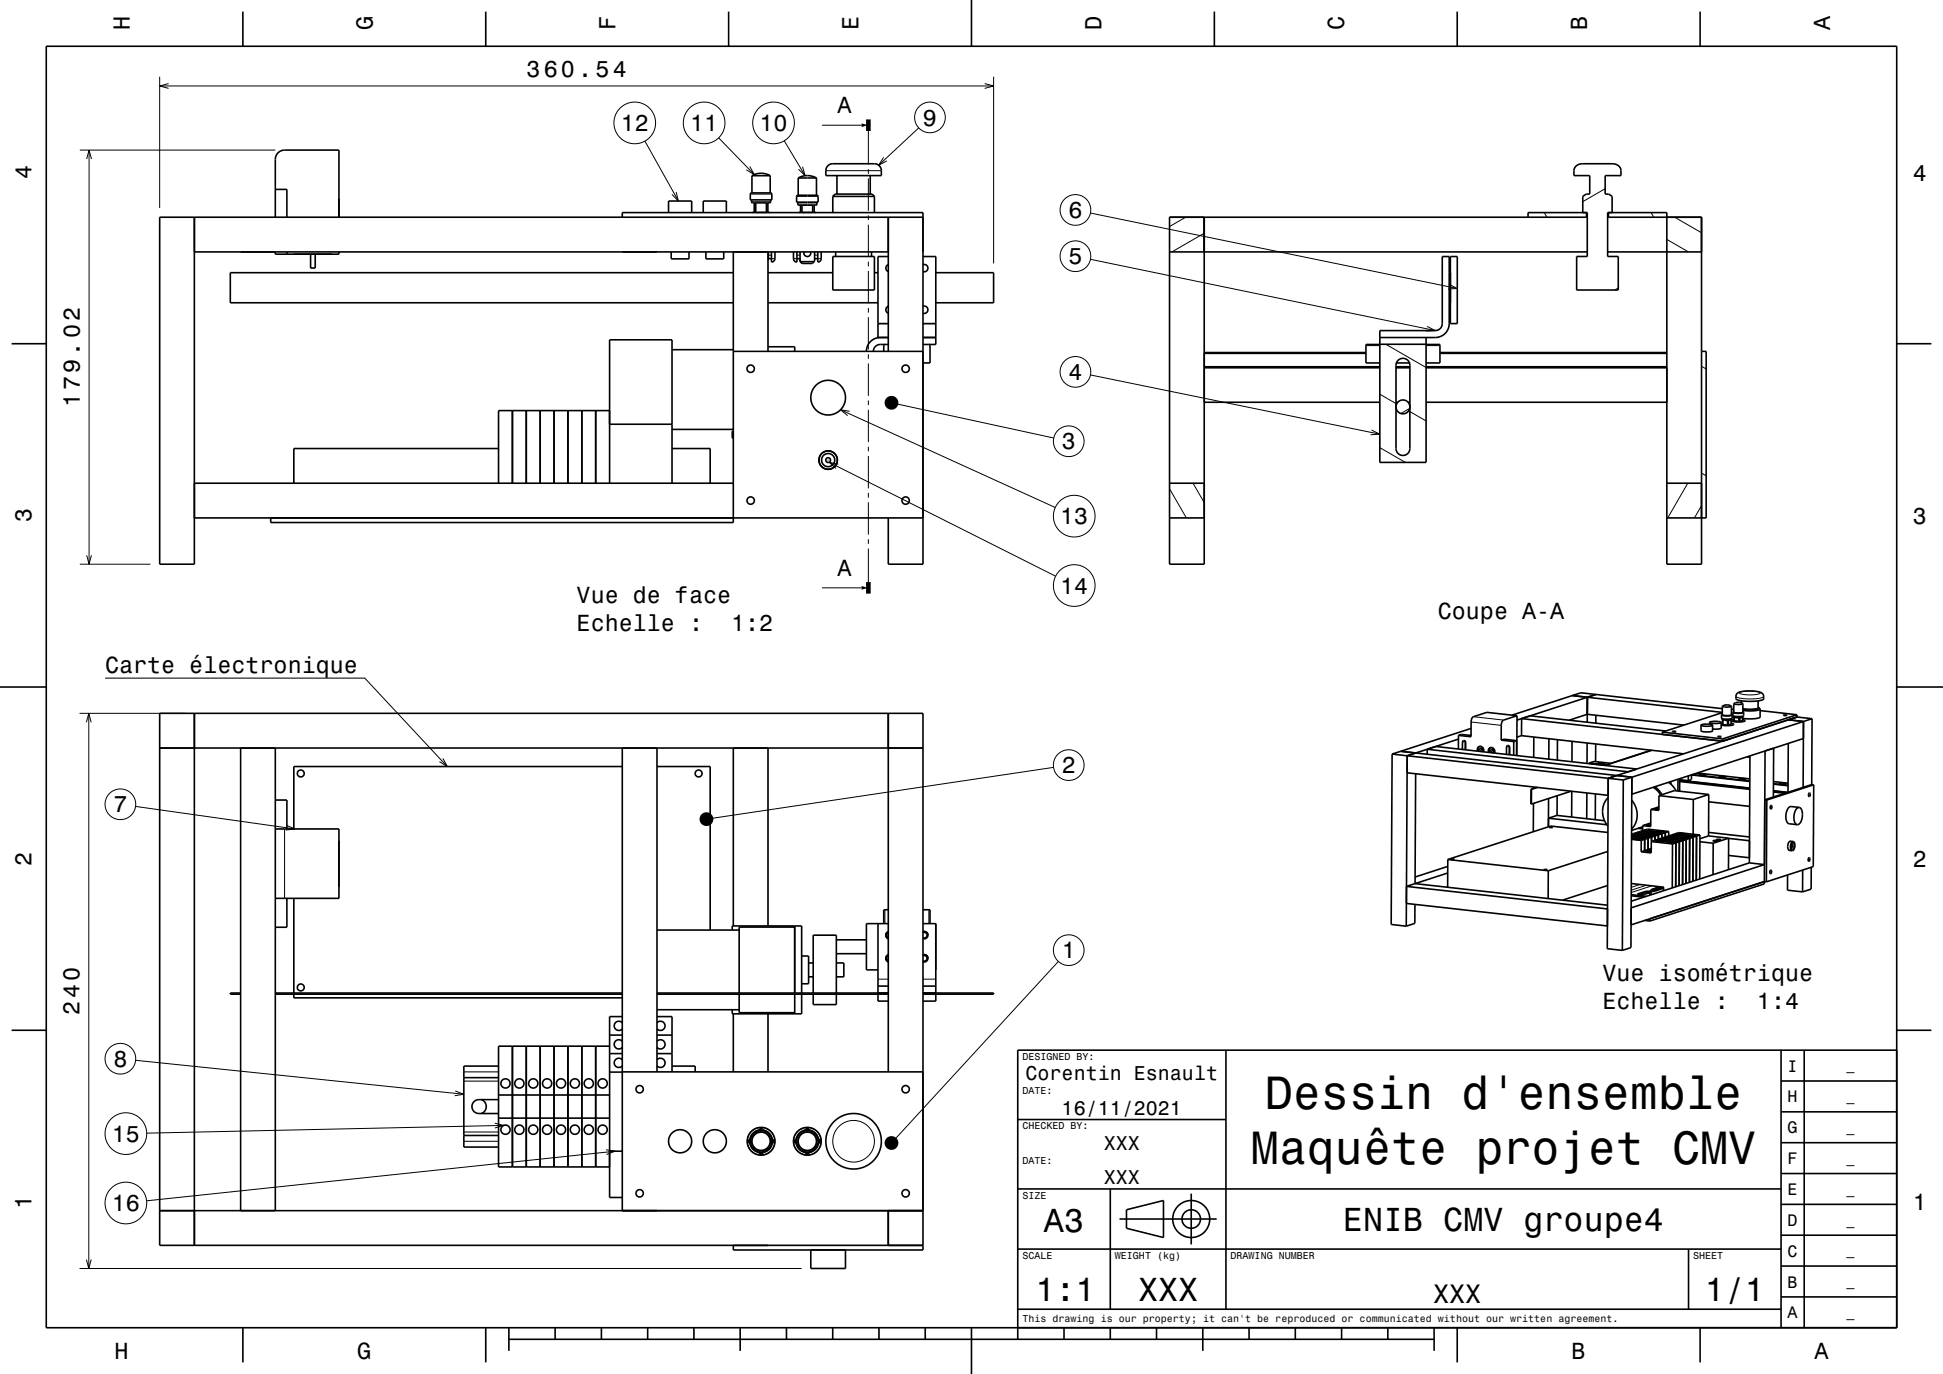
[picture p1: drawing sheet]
<svg xmlns="http://www.w3.org/2000/svg" width="420mm" height="297mm" viewBox="0 0 420 297" stroke-linecap="round" stroke-linejoin="round" font-family="sans-serif">
<g fill="none" stroke="#000" stroke-width=".22">
<path d="M34.5 16.6v28.4M34.5 18.6h180.3M36.4 18.1l-1.9 .5 1.9 .5M212.9 18.1l1.9 .5-1.9 .5M214.8 16.6v40.3M17.3 32.4h42.2M18.7 34.4l.6-2 .5 2M19.3 32.4v89.6M139.4 30.5l7.2 13M155.3 29.8l7.7 7.9M162.1 36l.9 1.7-1.7-1M169.5 30.4l4.5 7.6"/>
<path d="M173.5 36l.5 2-1.4-1.4M177.7 27.1h8.6M178.5 36.9h12M187.7 28.3v7.3M187.7 36.6v1M187.7 38.6v7M191 34l-1.1 1.7 1.8-.9M198.6 27.6l-8.7 8.1M146.2 41.5l.4 2-1.4-1.5M162.2 42h4.6M162.4 43.6h4.2M166.1 55.2h.7"/>
<path d="M166.8 55.9h.7M171.5 55.9h.8M172.2 42.5h4.6M172.3 55.2h.6M172.4 44.1h4.2M176.1 55.2h.7M176.8 55.9h.7M187.7 46.6v1M187.7 48.6v7M187.7 56.6v1M187.7 58.6v7M235.7 46.1l79.3 16.3"/>
<path d="M235.7 56.1l74.6 15.4M256.3 47l-3.5 2M260.3 50.4l-7 4.1M333.8 46l.6 1M347 40.8l-4.9 2.8M356.9 46l.6 1M360.3 51.8l4.7 2.7M362 47l5.8 3.3M187.7 66.6v1M187.7 68.6v7M187.7 76.6v1M187.7 78.6v7"/>
<path d="M189.8 70h2.2M199.5 70h2.8M295.3 74.7h3M299.6 74.4l8.7 5M308.3 74.7h3M308.5 70.6l1.8 .9-2 .1M313.2 61.5l1.8 .9-2 .1M313.5 63.3l-.2 .5M349.8 62.3l-.8 .4M367.8 79.2l1 .6M179 99.5h.1M179.2 99.9l49 24.6"/>
<path d="M181.7 88.6l46.4 21.1M183.7 88.9l-2-.3 1.5 1.2M187.7 86.6v1M187.7 88.6v7M187.7 96.6v1M187.7 98.6v7M192.7 87.1l35.1 7.6M235.7 81l62.6 12.9M296.5 93l1.8 .9-2 .1M298.3 85.2l3.5 2M298.3 96.8l5.5 3.2M304.7 88.3l-1.9 1.1"/>
<path d="M304.8 89l3.5 2M181.2 100.3l-2-.4 1.5 1.4M187.7 106.6v1M187.7 108.6v7M187.7 116.6v1M187.7 118.6v7.2M252.8 105.6l3.6 6.4M257.9 104.5l2.4 4.1M364.8 104.5l-4.3 7.5M367.8 102.3l1 .5M367.8 109.3l-1.5 2.7M17.3 122h15.2"/>
<path d="M18.7 120l.6 2 .5-2M177.7 127.1h8.6M17.2 154.2h22.8M18.7 156.1l.5-1.9 .5 1.9M19.2 154.2v120M22.7 146.6h56.2l17.8 19.1M318 156.1l6.5 .7M318.5 154.9l6.5 .8M372.1 154.6l1.1 .2 1.2-.2M372.2 155.4l1.2 .2 .9-.2M372.3 156.7h.1M372.3 154.4a.78 .78 0 0 0 1 .3l.9-.1 .1-.2"/>
<path d="M372.4 156.7l.6 .2M372.6 156.6l.6 .1M374.1 156.6l-.3 .1M374.3 156.7l-.6 .1M374.6 154l1.1 .3 1.2-.2M374.7 154.9l1.2 .2 .9-.2M374.8 155.9h.1M374.8 153.9a.78 .78 0 0 0 1 .2l.8-.1 .1-.1M374.8 155.9l.7 .2M375 155.8l.7 .1M375.2 150.5a7.1 7.1 0 0 0 4.5 .5l1.2-.2 .3-.3M376 149.7a6.6 6.6 0 0 1 4.5 .1 6.3 6.3 0 0 1-4.5 0z"/>
<path d="M376.6 155.8l-.3 .1M376.7 155.9l-.6 .1M29.3 174.3l34.5 4.9M61.5 179.2v15M61.9 178.4l1.9 .8-2 .2M95.7 163.9l1 1.8-1.7-1.1M227.7 165.9l-75 11.2M316.7 160.2l-.6 .2M326.2 161.3l-.6 .2M191.3 196.6v3M200.8 196.6v3M354.1 193.2v.1"/>
<path d="M354.5 191.2l-1.9 .6M355.6 192.7v.3M355.9 191.4l-3.3 1M357.1 191.5l-4.5 1.4M357.2 192.2v.1M357.7 192.6l-.8 .3M358.7 191.7v.1M359.1 191.7l-1.9 .6M387.2 182.9l.1 .2M387.3 182.6l-.1 .2M387.5 182.9h.1M189.8 211.6h2.2"/>
<path d="M199.5 211.6h2.8M228.8 207.8l-36.1 39.3M29.3 229.2l71 7.3M98.4 235.8l1.9 .7-2 .3M100.3 233.7h7.5M100.3 231.7h7.5M100.3 244.7h7.5M100.3 246.7h7.5M106.9 242.8l2 .5-1.9 .5M108.9 243.3l-77.2 1.6M131 248.5l2 .3-1.9 .8M133 248.8l-101.3 10.8"/>
<path d="M162 246.5l-.2 .2 .2 .2M164.3 249.2l.2 .2 .2-.2M164.3 244.2l.2-.2 .2 .2M167 246.5l.2 .2-.2 .2M172 246.5l-.2 .2 .2 .2M174.3 249.2l.2 .2 .2-.2M174.3 244.2l.2-.2 .2 .2M177 246.5l.2 .2-.2 .2M17.2 274.2h156.1M18.7 272.3l.5 1.9 .5-1.9"/>
<circle cx="137.2" cy="26.6" r="4.5"/>
<circle cx="152.2" cy="26.6" r="4.5"/>
<circle cx="167.2" cy="26.6" r="4.5"/>
<circle cx="201" cy="25.4" r="3.3"/>
<circle cx="232.5" cy="45.4" r="3.3"/>
<circle cx="232.5" cy="55.4" r="3.3"/>
<circle cx="231" cy="95.4" r="3.3"/>
<circle cx="232.5" cy="80.4" r="3.3"/>
<circle cx="232.2" cy="111.6" r="4.5"/>
<circle cx="232.2" cy="126.6" r="4.5"/>
<circle cx="26" cy="173.9" r="3.3"/>
<circle cx="231" cy="165.4" r="3.3"/>
<circle cx="231" cy="205.4" r="3.3"/>
<circle cx="26" cy="228.9" r="3.3"/>
<circle cx="27.2" cy="245" r="4.5"/>
<circle cx="164.5" cy="246.7" r="2.07"/>
<circle cx="164.5" cy="246.7" r="2.98"/>
<circle cx="174.5" cy="246.7" r="2.98"/>
<circle cx="174.5" cy="246.7" r="2.08"/>
<circle cx="184.5" cy="246.7" r="4.5"/>
<circle cx="27.2" cy="260" r="4.5"/>
</g>
<g fill="none" stroke="#000" stroke-width=".35">
<path d="M10 10h400v277h-400zM52.5 2.5v7.5M105 2.5v7.5M157.5 2.5v7.5M210 0v10M262.5 2.5v7.5M315 2.5v7.5M367.5 2.5v7.5M162.5 38a4 4 0 0 1 4 0M162.5 38v3.7M162.5 38h4M166.5 38v3.7"/>
<path d="M172.5 38.5a4 4 0 0 1 4 0M172.5 38.5h4M172.5 38.5v3.7M176.5 38.5v3.7M178.9 35.9l.6-.4 .5-.1h9a1.5 1.5 0 0 1 1.5 1.5v1.1h-12l.1-1.5zM180.9 38v4M188.1 38v4M42 47v75h-7.5v-75h165M42 54.5h150M59.5 47v-12.6a2.01 2.01 0 0 1 2-2h11.8v14.6M59.5 54.5v.4h13.8v-.4M59.5 40.9h2.5v6.1"/>
<path d="M62 54.5v.4M67.1 54.9v3h1v-3M134.5 47v-1h65v76h-7.5v-10M144.5 46v-2.5h5v2.5M145.1 54.5v1.5h3.8v-1.5M152 46v-2.5h5v2.5M152.6 54.5v1.5h3.8v-1.5M158.5 58.9h-108.7v6.5h108.7M158.5 54.5v58.5h-100v-1M162.2 41.8l4.4-.1 .2 .3v1.2h-4.6zM162.4 43.2l.1 .6 .9 .1M162.6 46h.3"/>
<path d="M163 43.9v2.1M163.4 43.9v2.1M163.4 43.9h2.3M163.5 46h2M165.7 43.9v2.1M166 43.9v2.1M166 58.9h14M166 54.5v21.5M166.1 55.9h.7M166.1 46h.3M166.1 54.5l-.1 1.7M166.6 43.2l-.1 .6-.8 .1"/>
<path d="M166.8 54.5v2.2l.4-.2 .3-.4v-1.6M171.5 54.5l.1 1.6 .3 .4 .4 .2v-2.2M172.2 42.3l4.4-.1 .2 .3v1.2h-4.6zM172.3 55.9h.6M172.4 43.7l.1 .6h.9M172.6 46h.3M172.9 55.9l.1 .7M172.9 54.5v2l.5 .5M173 56.6h3M173 56.6l.4 .4M173 44.3v1.7M173.4 44.3h2.3"/>
<path d="M173.4 44.3v1.7M173.5 46h2M173.8 54.5a.75 .75 0 0 0 .7 1 .75 .75 0 0 0 .7-1M175.7 44.3v1.7M176 44.3v1.7M176.1 55.9h.7M176.1 46h.3M176.1 54.5v2l-.5 .5h-2.2M176.6 43.7l-.1 .6h-.8M176.8 54.5v2.2l.4-.2 .3-.4v-1.6M180 55.4h9v7.3h-9zM180 42.5v3.5"/>
<path d="M180 42.5h9M180 42.5l.5-.5h8l.5 .5M180.6 54.5v.9M188.4 54.5v.9M189 58.9h.8M189 42.5v3.5M192 57.2a.8 .8 0 0 0-.5 .8 .8 .8 0 0 0 .5 .7M192 47v29M192 55.5h-2.2v17.5h2.2M199.5 57.2a.8 .8 0 0 1 1.1 .8 .8 .8 0 0 1-1.1 .7M199.5 55.5h2.8v19h-2.8M202.3 58.9h12.5v6.5h-12.5"/>
<path d="M252.8 54.5h90.3M260.3 47v75h-7.5v-75h90.3M313.3 58.9h.2M313.5 55.5h1.5v14.5h-1.5zM330.3 47v-1h12.8v9.4h-2.3v7.3h9v-7.3h-2.3v-9.4h12.8v76h7.5v-75h-20.3M342.1 46v-3.5l.2-.1a1.67 1.67 0 0 1 1.3-.4v-4h-3.4v-1.1a1.69 1.69 0 0 1 1.9-1.5h6.4a1.73 1.73 0 0 1 1.9 1.5v1.1h-3.4v4a1.68 1.68 0 0 1 1.5 .5v3.5M342.9 46v1M347.5 54.5h20.3M347.7 46v1M2.5 74.3h7.5M145.3 75.6h13.2M158.5 76h41"/>
<path d="M166 75h5.8v1M166 65.4h23.8M189.8 70h2.2M190.3 73a3 3 0 0 0-3 3M191.3 74.5l-.3 .2v1.3M192 66.2a.8 .8 0 0 0-.5 .8 .8 .8 0 0 0 .5 .7M192 74.5h-1.7a1.5 1.5 0 0 0-1.5 1.5M199.5 66.2a.8 .8 0 0 1 1.1 .8 .8 .8 0 0 1-1.1 .7M199.5 70h2.8M199.5 73h2.8M200.8 74.5l.2 .2v3.8h-1.5M260.3 79.5h38"/>
<path d="M260.3 79.3h38M260.3 76.2h35M260.3 76.4h35M298.3 73h12a3 3 0 0 0 3-3v-14.5h-1.5v14.5a1.5 1.5 0 0 1-1.5 1.5h-12v28.5h10v-27M298.3 74.5h-3v4h3M298.3 74.4h10M301.8 79.5h3M301.8 79.3h3M301.9 78.5h2.8M302.2 77.9a1.5 1.5 0 0 1 1.7-.3 1.5 1.5 0 0 1 .9 1.4v18a1.5 1.5 0 0 1-1.5 1.5 1.5 1.5 0 0 1-1.5-1.5v-18v-.5zM308.3 74.5h3v4h-3M308.3 79.5h52"/>
<path d="M308.3 79.3h52M311.3 76.2h49M311.3 76.4h49M313.3 65.4h.2M367.8 76h1v36h-8.5M410 74.3h7.5M107.8 97h-44.3v7.5M110.8 88.8v15.7M113.8 88.8v15.7M116.8 88.8v15.7M119.8 88.8v15.7M122.8 88.8v15.7"/>
<path d="M125.8 88.8v15.7M128.8 88.8v15.7M131.8 91.7h13.5M131.8 88.8h-24v15.7M145.3 92.8h13.2M145.3 97h8.2v7.5M158.5 93.2h-.2v1.5h.2M260.3 87h38M301.8 87h.3M304.4 87h.4M308.3 87h52M42 112h157.5"/>
<path d="M42 104.5h116.5M131.8 104.5v-31h13.5v31M252.8 112h7.5M252.8 104.5h7.5M360.3 104.5h7.5M0 148.5h10M42 154.2v115M192 154.2v77.5M315.3 159.8l-11.1 3.6-.2 36.8M315.3 159l-.1 2.9M315.3 159l.6-.2 2.1 .2M318 158.9l-.3 .1"/>
<path d="M318 157.5l-17.1 5.5M324.5 160l2.7 .3M324.5 160l.6-.2 2.7 .3M327.9 154.7l-6.5-.7-2.9 .9-.5 .8v3.6l-2.7-.3M327.9 154.7l-3.1 1.2-.3 .8v3.3M327.9 154.7v8.6M328.9 159l-1 .3M328.9 159l35 3.9M328.9 159v-3.7l43.5 4.9v-.5M330.8 154.7l29.3 3.3M331.6 159.3l-.1 4.4M334.8 159.7v4.4"/>
<path d="M336.7 159.9l-.1 4.4M339.2 155.7l3.9-1.3 20.9 2.3M339.8 155.5v.3M339.9 150.4l32.4 3.6M343.1 150.7v5.4M345 154.6v1.7M345 150.1l-17.1 5.6M359.3 158.3l13.1 1.4M359.3 158.3v.4M361.5 158.1h.8zM367.7 156.7v1.3a3.4 3.4 0 0 0 2.5 0v-1.2M367.7 156.7a3.4 3.4 0 0 0 2.5 .1"/>
<path d="M367.7 156.7a3.5 3.5 0 0 1 2.5 .1M369.6 156.1a3.4 3.4 0 0 0 2.5 .1M369.6 156.1a3.5 3.5 0 0 1 2.5 .1M369.6 156.1v.5M371.3 159.2h.8zM372.1 156.2l-.1 1.3-1.8 .1M372.2 155.3a.53 .53 0 0 0 .8 .4h.4M372.3 156.7v-.2v.3M372.3 154.4l-.2 .2v.7l1.3 .1 1-.1v-.7l-.1-.2M372.3 154l-13 4.3M372.3 153.2l-30.6-3.4-14.9 4.8M372.3 152.7v1.8l1 .2 1-.2v-1.8"/>
<path d="M372.3 152.7l1 .1 1-.1M372.3 152.7l1-.3 1 .3M372.3 156.4h-.2M372.3 155.6l.1 1.2 .1-.2 .9 .3v-1.2M372.4 155.6v1.1M373.5 155.7h.1M373.5 155.7h-.1M373.6 155.7v1.2M373.7 156.8v.1M374.2 156.4l.5 .1a.49 .49 0 0 1-.6 .3l-2-.1M374.2 155.6v1M374.3 156.8l-.1-.2-.5 .2"/>
<path d="M374.3 153.4h.1M374.3 155.3a.55 .55 0 0 1-.8 .4M374.7 154.8l.1 .2 1.1 .2M374.8 155.9v-.2v.3M374.8 153.8l-.2 .2 .1 .8 1 .1 1.1-.1M374.8 153.2l-.5 .2M374.8 152.1v1.8l.9 .2 1-.2 .1-1.8M374.8 152.1l.9 .2 1.1-.2M374.8 152.1l.9-.3 1.1 .3M374.8 155.5l-.6 .2a3.6 3.6 0 0 0 3 0l-.5-.1M374.8 155v1l.2-.2 .9 .3M374.9 155v.9"/>
<path d="M375.6 149.8a7.4 7.4 0 0 1 5.3 0l.3 .4v.9a6.8 6.8 0 0 1-4.4 .4l-1.5-.4v-.8zM375.9 155.2h.1M375.9 155.2v.9M376.1 155.2v.8M376.1 155.2h-.2M376.1 156h.1M376.4 151.5v.4M376.7 155v.8M376.7 156l-.1-.2-.5 .2M376.7 153.9l.2 .1v.7l-.1 .1M376.8 154.8l-.2 .2-.5 .2M380 152.9h.2"/>
<path d="M380 151.5v1.5a5 5 0 0 1-3.3 .2M380.2 152.9l.3 .4M380.2 152.9v.1a2.97 2.97 0 0 1-2.5 .4l-1-.1M380.5 153.3v1.7a6 6 0 0 1-3.8 .3M380.5 153.3a5.8 5.8 0 0 1-3.8 .3M380.5 153.6l7.9 .9M385.5 154.6h.8zM388.4 155l-1.8 .6 3.2 .4M388.4 155l-40.8 13.2-.2 36.9 3.3 .3M388.4 155l3.3 .4M388.4 154.5l-16 5.2M388.4 154.5v.5"/>
<path d="M389.8 159.6l-37.1 12.1v-3.7M389.8 156l-38.9 12.6M389.8 156v14.2M391.7 155.4l-.1 14.2M391.7 155.4l-1.9 .6M410 148.5h10M34.5 161.7h165M52 161.7v100M59.5 179.2h13.8v15h-13.8M59.5 161.7v100M59.5 172.9h2.5v6.3M134.5 161.7v100"/>
<path d="M134.5 165.7h-71v13.5M142 165.7h11.5v35.3M142 161.7v70M158.5 161.7v38.4M166 161.7v38.4M300.9 163l50 5.6M300.9 163l-.2 36.8 3.3 .4M302.8 162.4l49.9 5.6M304.2 167l43.4 4.9M306 167.3l-.1 23.7 41.6 4.7M308.5 163v-1l43.5 4.8M310.4 161.4l43.4 4.8"/>
<path d="M316.1 162v-1.6l.3-.3h.2l.2 .4v1.6M316.7 160.2v1.9M319.4 162.4a.74 .74 0 0 1 .6-1.1 .74 .74 0 0 1 .7 1v.2M319.9 161.3l-.4 .6 .1 .5M320.3 161.7l.2 .6M320.4 161.8l.2 .4M321.8 162.6a.74 .74 0 0 1 .6-1 .74 .74 0 0 1 .7 1v.2M322.3 161.6l-.4 .5 .1 .6M322.7 162l.2 .5M322.8 162l.1 .4M325.6 163.1v-1.6l.3-.4 .2 .1 .2 .4v1.5M326.3 161.3v1.8"/>
<path d="M327.2 160.3v2.9M327.8 160.1v3.2M327.8 160.1l-.6 .2M330.9 170.6v3.2h.1M330.9 170.6h.1M331 170.6v3.2M331.5 173.7l-.1 6.1M331.5 170.1v.3M332.2 170.2l-1.3 .4M332.3 170.2l-1.3 .4M334.7 172.6v6.1M334.9 178.8h.7z"/>
<path d="M336.6 176.3l-1.9 .6 12.6 1.4M336.6 176.3l10.2 1.1M336.6 172v4.3M339.6 171l-8.6 2.8M339.8 171l-.1 5.6M339.8 160.2v4.5M343 171.4v5.6M343.1 160.6v4.4M343.5 165v.1M343.5 165l3.4 .4M343.5 164.9v.1M343.5 164.9l1.1-.3 3.6 .4"/>
<path d="M343.5 164.9l3.7 .4M344.9 171.6l-.1 5.6M344.9 160.8v3.8M345.5 165h1.4a1.07 1.07 0 0 1-1.3 .1zM347.6 179.9l-12.4-1.3-22.2 7.2M347.6 172.4a4.6 4.6 0 0 0 0 6.2M350.9 168.6l-.2 36.8M352.7 173a4.6 4.6 0 0 1 0 6.2M352.7 168l-.2 36.8-1.8 .6M353.9 179.9l4.6 .6v.9M353.9 179.9l-.7 .3M354.1 179.1l1 .1"/>
<path d="M354.6 179.7l4.6 .5v1M355.1 178.7l-2.4 .8M355.1 178.5v1.1M355.4 179.5l4.6 .5M356.8 178.3l-.9 .1 .9 .1M356.8 178.1l-.1 .1h.1M356.8 177.9l-1.7 .6M356.8 175v3.7l-1.7-.2M356.9 162.2l-10.1 3.2M357.1 162.2l-10.2 3.3M357.3 170.2l.9 .7 .8 1M357.7 170.1l.8 .7 .7 1"/>
<path d="M358 180h1zM358.6 174.9h-.9l.9 .1M358.6 174.6l-.1 .1h.1M358.6 174.4l-1.8 .6M358.6 172l7.4 .8M358.6 172v3.2l-1.8-.2M358.8 179.7h1zM360 180v.9M360 180l-2.3 .7M360.7 169.1l.9 .8 .7 1M360.7 179.7l-4.6-.5-2.2 .7M360.7 179.7v1"/>
<path d="M360.7 179.7l-.7 .3M361.2 168.9v.6M362.7 168.4v2.6M363.1 168.9l15.1 1.7M363.1 168.7l15.1 1.7M363.1 168.6l15.1 1.7M363.1 168.5l1.8 .2M363.1 168.3v2.7M365 167.7l-.1 1M365.6 167.5l12.6 1.4M365.6 167.5v1l-.7 .2M365.8 167.4l12.4 1.4"/>
<path d="M366 172.8v7.5M366.9 167.1l11.3 1.3M367.2 167.4h1.5a1.05 1.05 0 0 1-1.3 .1zM367.4 166.9v.3M369.3 179.9l8.9 1M369.4 173.3l8.8 1M369.4 171.7l-.1 9M369.4 171.7l-3.4 1.1M369.4 171.7l-7.5-.8-3.3 1.1M371.6 167.9h1.4a.98 .98 0 0 1-1.1 .1zM375.9 168.4h1.4a1.08 1.08 0 0 1-1.3 .1zM377.6 163.6l.7 .1"/>
<path d="M378.3 163.4l-.2 23.1M381.5 162.3l-.1 28.8-24.7 8M381.9 172.9l-.1 17.7M382.8 174.1h.1l.1 .3-.2 .5-.2-.3zM383.3 171.2l2.5 .3M383.3 171l3 .3M383.3 170.9l3.2 .4M383.4 169.4l3.1 .3M383.4 169.5l3.1 .4M383.4 168.9l3.1 .4M383.4 161.7l-.1 10.6M384.6 169.4l1.4-.1a1.07 1.07 0 0 1-1.3 .2z"/>
<path d="M386.6 160.7l-.1 10.6M388.9 174.5l-1.7-.2a2.11 2.11 0 0 0-1.1 2.6 1.2 1.2 0 0 0 .7 1.2l1.7 .2M388.9 174.5a2.11 2.11 0 0 0-1.1 2.6 1.2 1.2 0 0 0 .7 1.2M388.9 174.5a2.18 2.18 0 0 1 .5 2.9 1.08 1.08 0 0 1-.9 .9M391 171.4h.2l.1 .3-.2 .5-.2-.3zM391.6 169.6l-10.1 3.3h.4M391.6 169.6h.5M392.1 169.6l-.1 17.7-10.2 3.3M392.1 169.6l-10.2 3.3M62 194.2v6.2h-2.5M63.5 194.2v20.4M189.8 199.6v15"/>
<path d="M192 196.6h-1v3M192 199.6h-4.7v10h2.5M199.5 196.6h1.5v3M199.5 199.6h2.8v15M304 195.3l43.5 4.9M305.9 195.5l-.1 4.1-1.8 .6M312.9 188.7l-8.9 2.9 43.5 4.9M312.9 187.3l-7 2.3M313 185.8l21.7 2.4M313 185.8l-.1 6M313.6 185.7h.8zM333.7 188h.8z"/>
<path d="M334.7 188.2v6M347.5 191.4l-9.7 3.2M347.5 184l-12.8 4.2M352.6 193.6l2.7 .3M352.6 193.4l3.3 .4M352.6 191l7 .8M352.7 181.4l2.1 .3M352.7 180.8l3.6 .4-.1 2.4 .7 .1M352.7 181.1l2.8 .3v2.5M352.7 180.5l4.3 .4M353.2 180.2l-.5 .1M353.2 180.2l4.5 .5"/>
<path d="M353.6 181.4h1zM354.3 181.2h1zM354.3 193.4h.9M354.8 181.7v2.4M355.1 180.9h.9zM355.5 183.9l1.4 .1M355.5 183.9l-.7 .2M355.5 199l1.2 .1M355.8 180.7h1zM356.5 180.4l1 .1zM356.7 198.6v.5M356.7 192.7h-1.1l-1.6 .6 1.3 .1 1.4-.5h-1l-1.4 .5"/>
<path d="M356.9 183.4l-1.4 .5M356.9 181.9v2.5l-2.1-.3M356.9 181.9l4.6 .5M357 180.9l-2.2 .8M357 180.9v1M357 192.3l-.3 .3v.9M357 192.3l.8 .1M357.1 192.3h.1M357.3 180.2h1zM357.7 181.7l-.8 .2M357.7 181.7l4.6 .5-.1 9.5M357.7 180.7l-.7 .2"/>
<path d="M357.7 180.7v1M357.8 192.6h-.7l-.2 .1v.7M357.8 192.4v.2M357.9 181.9h1zM358.4 181.4l4.6 .5M358.7 181.6l.9 .1zM358.8 191.7l-1.7 .6M359 191.7l-2 .6M359.2 181.2l-1.5 .5M359.2 181.2l4.6 .5M359.4 181.4h1zM359.6 192l-1.8 .6"/>
<path d="M359.6 191.8l-1.8 .6M359.6 191.8v.7M359.9 180.9l-.7 .3M359.9 180.9l4.6 .6-.1 9.5M360.1 181.2h1zM360.7 180.7l4.5 .5v9.5M360.7 180.7l-.8 .2M360.9 180.9l1 .1zM361.4 180.5l4.6 .5M361.5 182.4v9.5M361.6 180.7h1zM362.1 180.2l.8-.2 4.6 .5"/>
<path d="M362.1 180.2l4.6 .5M362.1 180.2l-1.4 .5M362.4 180.4l1 .1zM363 181.9v9.5M363 181.9l-1.5 .5M363.1 180.2h1zM363.8 181.7l-.1 9.5M363.8 181.7l-.8 .2M366 181l-.1 9.5M366 181l-2.2 .7M366.7 180.7v9.5M366.7 180.7l-.7 .3"/>
<path d="M367.5 181.9l2.8 .4M367.5 180.5l-.1 9.5M367.5 180.5l-.8 .2M369.3 180.7l-1.8 .6M369.3 180.7l4.4 .5M370.3 181.7l1 .1zM370.3 182.3v6.8M371 181.5h1zM373.6 184.9l4.6 .5M373.7 181.2l4.5 .5M373.7 181.2l-.1 6.8M373.7 181.2l-3.4 1.1"/>
<path d="M378.1 186.5l-25.5 8.3M378.1 186.5l3.3 .4-28.8 9.3M381.8 190.6h-.4l-28.8 9.3M382.7 188.1h.1l.2 .3-.3 .5-.1-.4zM386.4 189.1v3.3l3.2 .4M386.7 183.8l.7 .1M387 181.8l.6 .1M387.1 181.9a1.23 1.23 0 0 0-.4 1.8l.2 .1M387.2 182.6a.28 .28 0 0 1 .3 .3 .28 .28 0 0 1-.3 .2M387.4 182.3l.1-.1a.74 .74 0 0 1 .2 1.3l-.3 .1a.9 .9 0 0 1 0-1.3zM387.6 181.9a1.25 1.25 0 0 0-.2 2M387.6 181.9a1.25 1.25 0 0 1-.2 2"/>
<path d="M389.7 188.1l-.1 4.7M391 185.4h.1l.1 .3-.2 .5-.2-.3zM391.5 187.5v4.7l-1.9 .6M52 214.6h-2.2v.3h2.2M59.5 214.9h75M59.5 214.6h75M63.5 214.9v.8h71M134.5 219.7h-2.7v39.1h2.7M142 219.7h3.3v12M142 201h17.8M142 218.3h17.8M142 214.9h50"/>
<path d="M142 214.6h50M158.3 201v-.9h15v14.5M158.5 219.1v12.6M159.8 214.9v4h12M166 219.1v12.6M171.8 200.1v14.5M171.8 214.9v4.2M171.8 200.4h-12v14.2M173.3 214.9v4.2h-15v-.8M173.3 206.7h1.5v5.9h-1.5M174.8 208.1h1M174.8 211.1h1"/>
<path d="M175.8 214.9v2.2h5v-2.2M175.8 214.6v-12.5h5v12.5M180.8 203.1h6.5M180.8 206.1h6.5M180.8 208.1h1.6v3h-1.6M189.8 214.9v1.5h2.2M189.8 213.1h2.2M192 206.6a.61 .61 0 0 0-.3 .5 .61 .61 0 0 0 .3 .6M192 201.6a.62 .62 0 0 0-.3 .5 .62 .62 0 0 0 .3 .6M192 206.4a.8 .8 0 0 0-.5 .7 .8 .8 0 0 0 .5 .8M192 201.4a.8 .8 0 0 0-.5 .7 .8 .8 0 0 0 .5 .8M199.5 201.6a.62 .62 0 0 1 .9 .5 .62 .62 0 0 1-.9 .6"/>
<path d="M199.5 206.6a.61 .61 0 0 1 .9 .5 .61 .61 0 0 1-.9 .6M199.5 214.6h15.3v.3h-15.3M199.5 213.1h2.8M200.6 207.1l-.3-.6-.8-.1a.8 .8 0 0 1 1.1 .7 .8 .8 0 0 1-1.1 .8M200.6 202.1l-.3-.6-.8-.1a.8 .8 0 0 1 1.1 .7 .8 .8 0 0 1-1.1 .8M202.3 214.9v1.5h-2.8M2.5 222.7h7.5M100.3 232.9h7.5M104.1 237.7a1.6 1.6 0 0 1 1 1.5 1.6 1.6 0 0 1-1 1.5M107.8 237.7h-4.3a1.5 1.5 0 0 0-1.5 1.5 1.5 1.5 0 0 0 1.5 1.5h4.3M107.8 230.4h-7.5v17.5h7.5M107.8 236.7h24"/>
<path d="M110.8 226.1v26.1M113.8 226.1v26.1M116.8 226.1v26.1M119.8 226.1v26.1M122.8 226.1v26.1M125.8 226.1v26.1M128.8 226.1v26.1M131.8 226.1h-24v26.1h24M131.8 231.7h2.7M131.8 227.7h2.7M131.8 223.7h2.7M134.5 229.1a1 1 0 0 0-1.4-.1 1 1 0 0 0 0 1.5 1 1 0 0 0 1.4-.1"/>
<path d="M134.5 225.1a1 1 0 0 0-1.4-.1 1 1 0 0 0 0 1.5 1 1 0 0 0 1.4-.1M134.5 221.1a1 1 0 0 0-1.4-.1 1 1 0 0 0 0 1.5 1 1 0 0 0 1.4-.1M134.5 231.7h65M142 229.1a1 1 0 0 1 1.5-.1 1 1 0 0 1 0 1.5 1 1 0 0 1-1.5-.1M142 225.1a1 1 0 0 1 1.5-.1 1 1 0 0 1 0 1.5 1 1 0 0 1-1.5-.1M142 221.1a1 1 0 0 1 1.5-.1 1 1 0 0 1 0 1.5 1 1 0 0 1-1.5-.1M142 227.7h3.3M142 223.7h3.3M145.3 230.4h5v1.3M265 227v56M385 233.7h25M385 227v60"/>
<path d="M390 227v60M410 222.7h7.5M410 227h-190v62.5M100.3 245.4h7.5M107.8 241.7h24M131.8 248.8h2.7M162 246.3v.8l-.4-.4zM164.5 249.2h.4l-.4 .4M164.5 243.8l.4 .4h-.8zM164.5 249.2h-.4l.4 .4M164.5 243.8v.2M164.5 249.4v.2"/>
<path d="M167 246.3l.4 .4-.4 .4zM171.6 246.7l.4-.4v.8zM174.5 249.2h.4l-.4 .4M174.5 243.8l.4 .4h-.8zM174.5 249.2h-.4l.4 .4M174.5 243.8v.2M174.5 249.4v.2M177 246.3l.4 .4-.4 .4zM220 257h165M220 242h45M240 257v26M257.5 258v11"/>
<path d="M385 253.7h25M385 247h25M385 240.3h25M34.5 261.7h165M158.5 269.2v1h41v-116h-165v115h165M175.3 270.2v4h7.5v-4M192 261.7v7.5M220 270h165M242 263.5h21M243.5 261.5l8-2v8l-8-2zM365 270v13M385 273.7h25"/>
<path d="M385 267h25M385 260.3h25M52.5 287v7.5M105 287v7.5M110 289.5h200M110 287v5M120 287v2.5M130 287v2.5M140 287v2.5M150 287v2.5M160 287v5M170 287v2.5"/>
<path d="M180 287v2.5M190 287v2.5M200 287v2.5M210 287v10M220 283h165M230 287v2.5M240 287v2.5M250 287v2.5M260 287v5M270 287v2.5M280 287v2.5M290 287v2.5"/>
<path d="M300 287v2.5M310 287v5M315 287v7.5M367.5 287v7.5M385 280.3h25"/>
<circle cx="162.3" cy="79.7" r=".8"/>
<circle cx="195.8" cy="79.7" r=".8"/>
<circle cx="179" cy="99.5" r="2"/>
<circle cx="179" cy="99.5" r="1.42"/>
<circle cx="179" cy="86" r="3.8"/>
<circle cx="179" cy="99.5" r="1.98"/>
<circle cx="179" cy="99.5" r=".52"/>
<circle cx="303.3" cy="88" r="1.5"/>
<circle cx="162.3" cy="108.2" r=".8"/>
<circle cx="195.8" cy="108.2" r=".8"/>
<circle cx="65" cy="167.2" r=".75"/>
<circle cx="151" cy="167.2" r=".75"/>
<circle cx="320.2" cy="162.1" r=".38"/>
<circle cx="322.6" cy="162.3" r=".38"/>
<circle cx="65" cy="213.4" r=".75"/>
<circle cx="109.3" cy="234.2" r="1"/>
<circle cx="112.3" cy="234.2" r="1"/>
<circle cx="115.3" cy="234.2" r="1"/>
<circle cx="118.3" cy="234.2" r="1"/>
<circle cx="121.3" cy="234.2" r="1"/>
<circle cx="124.3" cy="234.2" r="1"/>
<circle cx="127.3" cy="234.2" r="1"/>
<circle cx="130.3" cy="234.2" r="1"/>
<circle cx="138.3" cy="235.4" r=".8"/>
<circle cx="195.8" cy="235.4" r=".8"/>
<circle cx="109.3" cy="244.2" r="1"/>
<circle cx="112.3" cy="244.2" r="1"/>
<circle cx="115.3" cy="244.2" r="1"/>
<circle cx="118.3" cy="244.2" r="1"/>
<circle cx="121.3" cy="244.2" r="1"/>
<circle cx="124.3" cy="244.2" r="1"/>
<circle cx="127.3" cy="244.2" r="1"/>
<circle cx="130.3" cy="244.2" r="1"/>
<circle cx="138.3" cy="257.9" r=".8"/>
<circle cx="147" cy="246.7" r="2.5"/>
<circle cx="154.5" cy="246.7" r="2.5"/>
<circle cx="164.5" cy="246.7" r="2.33"/>
<circle cx="164.5" cy="246.7" r="3"/>
<circle cx="164.5" cy="246.7" r="1.98"/>
<circle cx="164.5" cy="246.7" r="2.47"/>
<circle cx="174.5" cy="246.7" r="2.47"/>
<circle cx="174.5" cy="246.7" r="3"/>
<circle cx="174.5" cy="246.7" r="2.32"/>
<circle cx="174.5" cy="246.7" r="1.98"/>
<circle cx="184.5" cy="246.7" r="6"/>
<circle cx="195.8" cy="257.9" r=".8"/>
<circle cx="257.5" cy="263.5" r="2"/>
<circle cx="257.5" cy="263.5" r="4"/>
</g>
<path d="M187.7 25.8v2.5M187.7 125.8v2.5" fill="none" stroke="#000" stroke-width="1" stroke-linecap="butt"/>
<g fill="#000">
<path d="M186.3 26.7l1.4 .4-1.4 .4z" fill-rule="evenodd"/>
<path d="M186.3 126.7l1.4 .4-1.4 .4z" fill-rule="evenodd"/>
<circle cx="192.7" cy="87.1" r="1.5"/>
<circle cx="152.7" cy="177.1" r="1.5"/>
<circle cx="192.7" cy="247.1" r="1.5"/>
</g>
<g font-size="10.1">
<text x="273.4" y="239.6">Dessin d'ensemble</text>
<text x="270.4" y="251.7">Maquête projet CMV</text>
</g>
<g font-size="7.2">
<text x="225.7" y="266.3">A3</text>
<text x="290.3" y="266.1">ENIB CMV groupe4</text>
<text x="223.8" y="281.3">1:1</text>
<text x="246" y="281.3">XXX</text>
<text x="368.5" y="281.3">1/1</text>
</g>
<text font-size="5.8" x="309.8" y="281.6">XXX</text>
<g font-size="5">
<text x="28.1" y="6.5" transform="rotate(-90 28.1 6.5)">H</text>
<text x="80.6" y="6.5" transform="rotate(-90 80.6 6.5)">G</text>
<text x="133.1" y="6.5" transform="rotate(-90 133.1 6.5)">F</text>
<text x="185.6" y="6.5" transform="rotate(-90 185.6 6.5)">E</text>
<text x="238.1" y="6.5" transform="rotate(-90 238.1 6.5)">D</text>
<text x="290.6" y="6.5" transform="rotate(-90 290.6 6.5)">C</text>
<text x="343.1" y="6.5" transform="rotate(-90 343.1 6.5)">B</text>
<text x="395.6" y="6.5" transform="rotate(-90 395.6 6.5)">A</text>
<text x="113.8" y="16.6">360.54</text>
<text x="134.2" y="28.3">12</text>
<text x="149.2" y="28.3">11</text>
<text x="164.2" y="28.3">10</text>
<text x="181" y="24.4">A</text>
<text x="199.5" y="27.1">9</text>
<text x="6.8" y="38.7" transform="rotate(-90 6.8 38.7)">4</text>
<text x="413.5" y="39">4</text>
<text x="230.9" y="47.1">6</text>
<text x="230.9" y="57.1">5</text>
<text x="230.9" y="82.1">4</text>
<text x="17.3" y="88.1" transform="rotate(-90 17.3 88.1)">179.02</text>
<text x="229.5" y="97.1">3</text>
<text x="6.8" y="112.9" transform="rotate(-90 6.8 112.9)">3</text>
<text x="229.2" y="113.3">13</text>
<text x="413.5" y="113.2">3</text>
<text x="181" y="124.4">A</text>
<text x="124.6" y="130.3">Vue de face</text>
<text x="229.2" y="128.3">14</text>
<text x="124.6" y="136.4">Echelle :</text>
<text x="158" y="136.4">1:2</text>
<text x="310.8" y="133.8">Coupe A-A</text>
<text x="22.7" y="145.4">Carte électronique</text>
<text x="229.5" y="167.1">2</text>
<text x="24.5" y="175.6">7</text>
<text x="6.8" y="187.1" transform="rotate(-90 6.8 187.1)">2</text>
<text x="413.5" y="187.4">2</text>
<text x="229.5" y="207.1">1</text>
<text x="346.4" y="212">Vue isométrique</text>
<text x="17.2" y="219.4" transform="rotate(-90 17.2 219.4)">240</text>
<text x="346.4" y="218.1">Echelle :</text>
<text x="379.8" y="218.1">1:4</text>
<text x="24.5" y="230.6">8</text>
<text x="24.2" y="246.8">15</text>
<text x="6.8" y="261.3" transform="rotate(-90 6.8 261.3)">1</text>
<text x="24.2" y="261.8">16</text>
<text x="413.5" y="261.6">1</text>
<text x="24.7" y="293.8">H</text>
<text x="77.2" y="293.8">G</text>
<text x="339.7" y="293.8">B</text>
<text x="392.2" y="293.8">A</text>
</g>
<g font-size="4.3">
<text x="221.7" y="233.5">Corentin Esnault</text>
<text x="229.5" y="241">16/11/2021</text>
<text x="238.6" y="248.5">XXX</text>
<text x="238.6" y="256">XXX</text>
</g>
<g font-size="3.6">
<text x="386.4" y="231.6">I</text>
<text x="386.4" y="238.3">H</text>
<text x="386.4" y="245">G</text>
<text x="386.4" y="251.6">F</text>
<text x="386.4" y="258.3">E</text>
<text x="386.4" y="265">D</text>
<text x="386.4" y="271.6">C</text>
<text x="386.4" y="278.3">B</text>
<text x="386.4" y="285">A</text>
</g>
<g font-size="2.9">
<text x="399.1" y="231.4">_</text>
<text x="399.1" y="238">_</text>
<text x="399.1" y="244.7">_</text>
<text x="399.1" y="251.4">_</text>
<text x="399.1" y="258">_</text>
<text x="399.1" y="264.7">_</text>
<text x="399.1" y="271.4">_</text>
<text x="399.1" y="278">_</text>
<text x="399.1" y="284.7">_</text>
</g>
<g font-size="2.2">
<text x="221" y="229.1">DESIGNED BY:</text>
<text x="221" y="236.6">DATE:</text>
<text x="221" y="244.1">CHECKED BY:</text>
<text x="221" y="251.6">DATE:</text>
<text x="221" y="259.1">SIZE</text>
<text x="221" y="272.1">SCALE</text>
<text x="241" y="272.1">WEIGHT (kg)</text>
<text x="266" y="272.1">DRAWING NUMBER</text>
<text x="366" y="272.1">SHEET</text>
<text x="221" y="285.8">This drawing is our property; it can't be reproduced or communicated without our written agreement.</text>
</g>
</svg>
